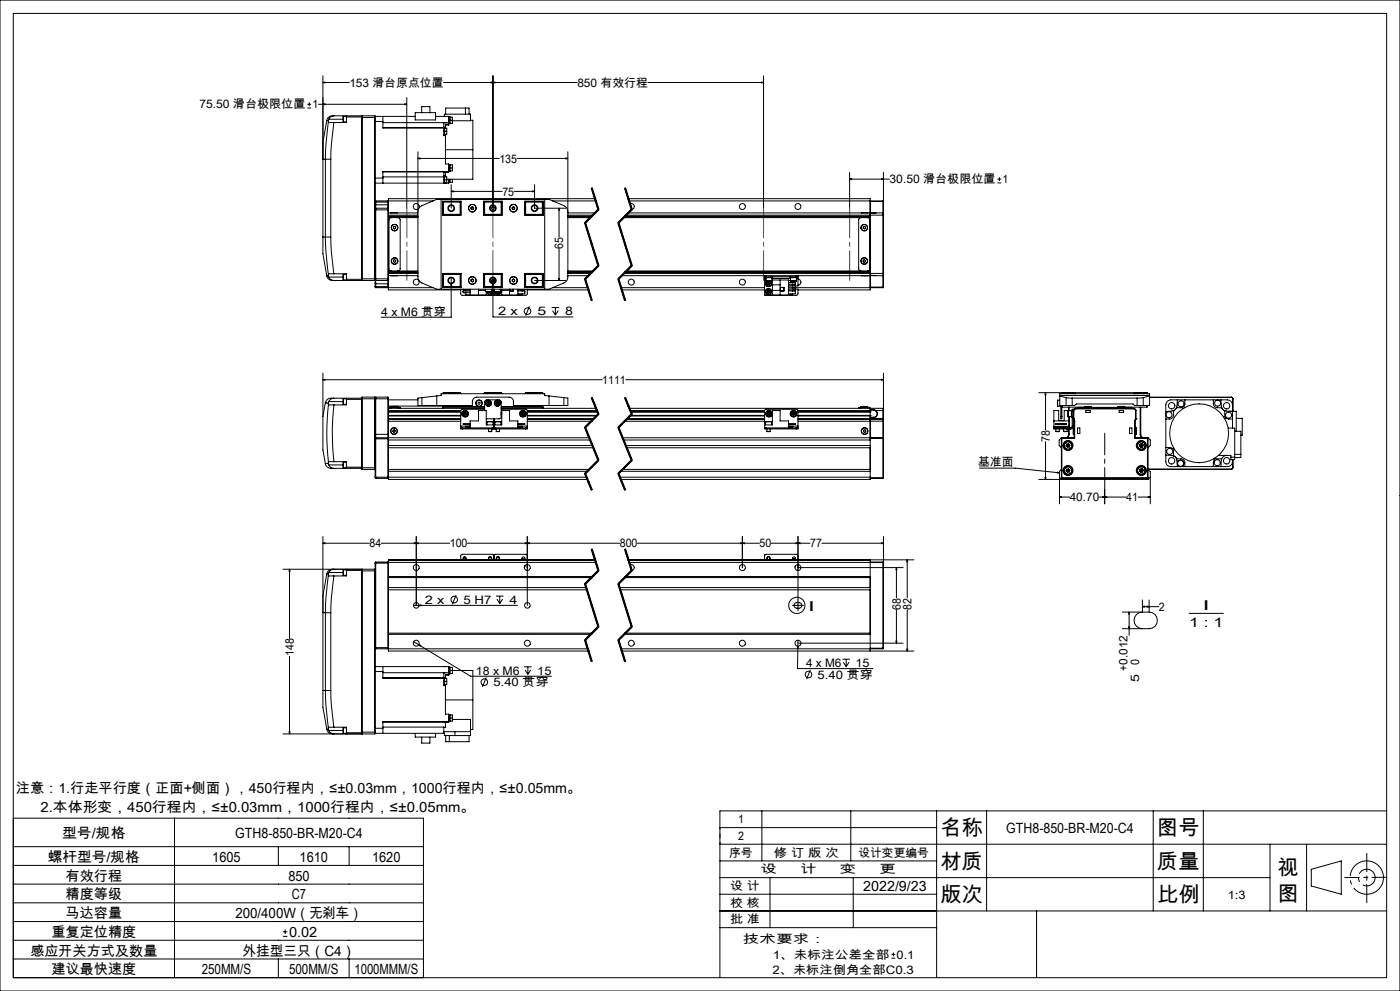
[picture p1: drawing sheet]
<svg xmlns="http://www.w3.org/2000/svg" width="420mm" height="297mm" viewBox="0 0 420 297" stroke-linecap="round" stroke-linejoin="round" font-family="sans-serif">
<g fill="none" stroke="#000" stroke-width=".3">
<path d="M0 0h420v297h-420zM4 4h412v289h-412zM92.2 32.4h1.1M92.2 31.3h1.1M92.8 30.7v1.1M95.5 31.3h26.5M96.9 24.7l.6-.1v.3zM96.9 31.3l.6-.2v.3zM96.9 22.7v48.3M96.9 24.7h7.9M98 36.1l-1.1 6.6v5h.7M98 36.1l.5 .1"/>
<path d="M98.5 36.6l-.7 6.6-.2 4.5M98.5 36.6l1.7 .1M98.5 36.2v.4M98.6 35.7l-.1 .5M98.6 35.7h4.3M100.2 36.7l-.8 6.5-.2 4.5M100.2 34.7h-.4a1.75 1.75 0 0 0-1.8 1.4M100.2 34.7l-.8 .2-.8 .8M100.2 34.7h12.2M103 34.9v1.6M103 34.9h.9M103 36.5h.9"/>
<path d="M103.9 34.7v.4M103.9 35.1v1.6h-3.7M103.9 35.1h4.6M108.5 34.7v.1M108.5 34.8v49.2M108.5 34.8v.4M108.5 35.2v48.4M108.5 35.2h4M112.4 34.7v49.4M112.4 34.7l.1 .5M112.5 35.2v48.8M112.5 34.9h12.1"/>
<path d="M112.5 36.4h2.4M114.9 34.9v1.5M114.9 36.4v2h18.2M114.9 38.2h18.2M114.9 36.8h19.7M121.4 31.1l.6 .2-.6 .1zM122 29.2v33.2M124.6 33.8h6.1v2.1h-6.1zM126.5 33.8v-1.8h2.5v1.8M130.7 34.9h3.9v2.6h-1M133.1 24.7h40.1M133.1 39.3v1.3h.5"/>
<path d="M133.1 38.3h.3v2h-.3M133.1 38.4v.9M133.1 39.3h.1M133.1 38.2v.2M133.1 36.8h.1M133.1 36.8v1.3M133.1 34.9h.2v-.7h7.8v2h-5.4M133.1 39.3h.9M133.1 38.1v.1M133.1 38.1h.5M133.4 38.4h.6v.9M133.6 38.1v.3"/>
<path d="M133.7 34.2v-1.8h7v1.8M134 39.3v.9h-.6M134.6 37.2h-1v.9M134.6 35.1h1.1v1M134.6 36.1h1.1M134.8 35.1v2M135 35.1v1.9l-.4 .1M135.7 36.1v.9h-.7M139.6 32.4v1.8M141.1 36.1h.8v8.8M147.3 24.6l.6 .1-.6 .2zM147.9 24.7l.6-.1v.3z"/>
<path d="M147.9 22.7v39.7M194.4 24.7h34.7M228.5 24.6l.6 .1-.6 .2zM229.1 22.7v39.7M97.6 47.7h1.6M97.6 47.7v23.3M99.2 47.7v23.3M112.5 53.4h2.4M114.9 53.4v1.5M114.9 53h18.2M125.4 47.5l.6-.2v.4zM125.4 45.5v37.9l.3 .7 .6 .5 4.7 2.1h33.7l5.1-2.3 .6-1.4v-37.5"/>
<path d="M125.4 47.5h24.4M132.3 59.8v26.9M133.1 51.5h.1M133.1 51.5v1.1M133.1 53v1.9M133.1 52.9l.9 .1v.9M133.1 52.6v.4M133.1 52.6h.5M133.1 53.9h.9M133.4 52.9v2M133.6 40.2v.4M133.6 52.6v.4"/>
<path d="M133.6 40.6v8.5h1v2.4h-19.7M133.6 54.8v.1M133.6 44.9h8.3M134 53.9v.9h-.6M134.6 51.4h-19.7v2M134.6 49.3l.4 .1v1.9h-.4M134.6 51.6h-1v1M134.6 53.7v1.2h-22.1M134.6 50.3h1.1M134.8 49.3v2M134.8 53.7v1M135 49.4h.7v.9"/>
<path d="M135 53.7v1M135.4 57.4l.6-.2v.3zM135.4 55.3v7.1M135.4 57.4h15.3M135.7 50.3v.9h-.7M135.7 53.7v.9l-1.1 .1M141.9 44.9v8.8h-7.9M154.2 57.4h6.2M155.1 47.5h15.3M159.8 57.2l.6 .2-.6 .1zM160.4 55.3v7.1h9.3M163.4 59.8v26.9"/>
<path d="M169.8 47.3l.6 .2-.6 .2zM177.3 56.4l2 6.4M177.5 56.4l2 6.4-4 4 4 12.8-4 4 2 6.4M177.7 56.3l1 3.2M178.5 59.5h-62v3M178.7 59.5l1 3.2zM187.3 56.4l2 6.4M187.5 56.4l2 6.4M187.7 56.3l2 6.4M188.5 59.5h72.6v5M254.9 53.7l.6-.2v.3zM254.9 53.7h11.9"/>
<path d="M254.9 51.7v10.7M264.4 53.5l.6 .2-.6 .1zM265 51.7v12.3M299.3 54.8h1.1M299.3 53.7h1.1M299.8 53.1v1.2M96.9 71v5.1l1.1 6.6M96.9 71h.7M97.6 71h1.6M97.6 71l.2 4.6 .7 6.6M99.2 71l.2 4.5 .8 6.6M112.5 60.6h4"/>
<path d="M112.5 62.9h4M112.5 61.4h4M112.7 62.4v21.7M112.7 60.2v2.2M112.7 62.4h3.7M112.7 60.2h3.7M112.7 62.4l-.2 .1M112.7 60.2l-.2 .2M116.4 62.4v21.7M116.4 60.2v2.2M116.4 62.4l.1 .1M116.4 60.2l.1 .2"/>
<path d="M116.5 62.5v.4M116.5 62.9v20.7M116.5 65.2h8.9M116.5 64.9h8.9M116.5 63.8h8.9M116.5 60.2h13.4M116.5 64.5h8.9M116.5 64.8h8.9M117.2 63.8h2M117.4 65.2l-.7 .6v14.9l.7 .5M118.1 68l.3-.2 .3 .3v.4l-.4 .1-.3-.2zM118.1 78l.4-.1 .2 .2-.1 .4-.3 .1-.3-.3z"/>
<path d="M119.4 65.2l.4 .2 .3 .5v14.7l-.3 .4-.4 .2M125.4 63.5l.3-1.1 .9-.8 4.4-1.8h33.7l4.5 1.8 .8 .8 .4 1.1M132.8 63.8h.1M132.8 60.3h5.5v4.2h-5.5zM132.9 60.6v3.9M132.9 60.6h5.1M133 60.4v4M133 60.4h5.3M133 60.4l-.1 .2M133 64.4h5.3M138 60.6l.2-.2v4l-.2-.2M138 64.2h-5.1l.1 .2"/>
<path d="M138 60.6v3.6M141.4 62.6l.3 .2M141.4 62.2v.4M141.7 62l.3 .2M141.7 62l-.3 .2M142 62.6l-.3 .2M142 62.2v.4M145.1 60.3h5.5v4.2h-5.5zM145.1 60.4h5.5M145.1 64.4h5.5M145.4 60.6v3.6M145.4 60.6l-.2-.2v4l.2-.2"/>
<path d="M145.4 60.6h5M145.4 64.2h5M150.4 60.6l.1-.2v4l-.1-.2M150.4 60.6v3.6M153.7 62.6l.3 .2M153.7 62.2v.4M154 62l.4 .2M154 62l-.3 .2M154.4 62.6l-.4 .2M154.4 62.2v.4M157.4 60.3h5.6v4.2h-5.6zM157.4 60.4h5.3"/>
<path d="M157.4 64.4h5.3M157.7 60.6v3.6M157.7 60.6l-.1-.2v4l.1-.2M157.7 60.6h5.2M157.7 64.2h5.2l-.2 .2M162.7 60.4v4M162.7 60.4l.2 .2M162.9 60.6v3.9M162.9 63.8h.1M165.8 60.2h12.9M167.7 62.4l.2 .6h-.3zM167.7 62.4v8.6"/>
<path d="M167.7 74.6v9.5M170.4 65.2h6.7M170.4 64.9h7M170.4 63.8h8.1M170.4 64.5h7.4M170.4 64.8h7M175.3 66.8l4 12.9M175.7 66.7l4 12.9M179.4 62.7l-4 4M179.4 79.5l-4 4M179.6 62.9l-4 4M179.6 79.8l-4 4"/>
<path d="M185.3 66.8l4 12.9M185.7 66.7l4 12.9M187.1 65.2h74M187.4 64.9h73.7M187.5 64.8h73.6M187.8 64.5h77.1M188.5 63.8h73.5M188.7 60.2h76.2M189 61.1a.9 .9 0 0 1 1.2 .5 .9 .9 0 0 1-.7 1.2M189.4 62.7l-4 4M189.4 79.5l-4 4M189.5 62.8l-4 4 4 12.8-4 4 2 6.4"/>
<path d="M189.6 62.9l-4 4M189.6 79.8l-4 4M258.3 65.2l-.5 .2-.2 .5v14.7l.2 .4 .5 .2M258.4 63.8h2M259 68l.3-.2 .3 .2v.4l-.3 .2-.4-.2zM259 77.9h.4l.2 .3-.1 .3-.3 .1-.3-.3zM260.3 65.2l.4 .1 .2 .5v14.9l-.2 .4-.4 .1M261.1 64.5v17.4M261.1 60.4h3.8M262 63.9h-.9v.6M262 63.8h.8M262 63.8v.1"/>
<path d="M262.8 63.8l-.8 .1M262.8 63.8h2.1M264.9 64.5h.1M264.9 63.8v.7M264.9 63.8l.1 .2M264.9 60.2v.2M264.9 60.2l.1 .1-.1 .1M264.9 60.4v3.4M264.9 64.5v17.4M265 64v.5M265 64.5v17.4M98 82.7a1.84 1.84 0 0 0 2.2 1.4"/>
<path d="M98.5 82.2v.4M98.5 82.6l.1 .4M98.5 82.6l-.5 .1M98.6 83l.8 .9 .8 .2M98.6 83h4.3M100.2 82.1l-1.7 .1M100.2 82.1h3.7v1.6M100.2 84.1h12.2M102.9 83.8h.1M103 82.2l-.1 1.6M103 82.2v1.7M103 82.2h.9"/>
<path d="M103 83.9h.9M103.9 83.7v.4M103.9 83.7h4.6M108.5 84v.1M108.5 83.6v.4M108.5 83.6h8M112.5 84v1.1M112.5 85.1l.2 1.1M112.5 84l-.1 .1M112.5 85.8h4M112.5 83.9l.2 .2M112.5 85.1h4"/>
<path d="M112.7 84.1v2.1M112.7 84.1h3.7M112.7 86.2h3.7M116.4 84.1v2.1M116.5 83.6v.3M116.5 83.9v3h21.7M116.5 81.2h8.9M116.5 81.5h8.9M116.5 82.6h8.9M116.5 86.2h13.4M116.5 81.9h8.9M116.5 81.6h8.9"/>
<path d="M116.5 83.9l-.1 .2M116.5 86l-.1 .2M117.2 82.6l2 .1M119.2 82.7h.1M132.8 82.6h.1M132.8 81.9h5.5v4.2h-5.5zM132.9 81.9v4M132.9 85.9h5.1M132.9 85.9l.1 .1M133 82.1v3.9M133 86h5.3M133 82.1l-.1 .1h5.1"/>
<path d="M133 82.1h5.3M135.4 84.9l.1 .6h-.3zM135.4 83.2v11.9h-21.1M138 82.2l.2-.1v3.9l-.2-.1M138 82.2v3.7M138.2 86.7v1.4l.4 .4 9.4-.1M139 86.7v.2h2M139 87.2v.5h2M139 87.2h2M139.1 87.7h.5M139.8 86.9v.3l-.4-.3-.4 .3M139.8 87.7v.7h1.2"/>
<path d="M141 86.7v1.7h14.4v-1.7M141.4 84.2l.3 .3M141.4 83.9v.3M141.7 83.7l.3 .2M141.7 83.7l-.3 .2M142 84.2l-.3 .3M142 83.9v.3M143.5 86.7v1.7M143.5 87h2.1M145.1 81.9h5.5v4.2h-5.5zM145.1 86h5.5M145.1 82.1h5.5"/>
<path d="M145.4 82.2v3.7M145.4 86v.1M145.4 82.2l-.2-.1v3.9l.2-.1M145.4 82.2h5M145.4 85.9h5M145.6 87.3h.1M145.6 87.3h1.8M145.6 86.7v.6M145.9 87.4v1M146.1 86v.1M146.6 87.4l.1 .3M146.7 87.7l.4 .1"/>
<path d="M147 87.4l-.3 .3M147 87.4l.1 .4M147.1 87.4l.4 .1M147.4 87.3l-1.7 .1M147.4 86.7v.6M147.4 87.2l.1 .3M147.5 84.2h.3M147.5 87.5l-.4 .3M147.6 84.3v.1M147.6 86.7a.88 .88 0 0 1-.2 1.4 .88 .88 0 0 1-1.2-.7M147.6 86.7a.91 .91 0 0 1-.2 1.5 .91 .91 0 0 1-1.3-.8M147.7 84.2h.1"/>
<path d="M147.7 84.2h-.2l.2 .3M147.8 83.9h.5M147.8 83.6v.6M147.9 84.9l.1 .6h-.3zM147.9 83.2v11.8h24M148.2 83.8v.5M148.2 86.7v1.7M148.3 87.3l1.8 .1M148.3 87.3h1.8M148.3 86.7v.6M148.5 87.4l.2 .5M148.7 87.9a.9 .9 0 0 0 1.2 .1 .9 .9 0 0 0 .2-1.2 .9 .9 0 0 1-.2 1.3 .9 .9 0 0 1-1.2-.2z"/>
<path d="M148.9 87.4l.1 .3M149 87.7l.4 .1M149.3 87.4l-.3 .3M149.7 86v.1M149.8 87.4v.2M149.8 87.6l-.4 .2M149.8 87.6l-.4-.2v.4M150.1 87.4h.1M150.1 86.7v.6M150.4 82.2l.1-.1v4M150.4 82.2v3.7M150.4 86v.1"/>
<path d="M150.4 85.9l.1 .1M150.5 86.7v1.7M150.5 87h2.4M152.9 86.7v1.7M152.9 86.7v.5h1.1v-.5M153 86.7v.5M153.7 84.2l.3 .3M153.7 83.9v.3M154 83.7l.4 .2M154 83.7l-.3 .2M154.4 84.2l-.4 .3M154.4 83.9v.3"/>
<path d="M155.4 87.2h2M156.6 86.9v.3l.4-.3 .4 .3M156.6 88v.4h-1.2M157.4 87.2v.3M157.4 81.9h5.6v4.2h-5.6zM157.4 86.7v.2h-2M157.4 87.2v.8h-2M157.4 86h5.3M157.4 82.1h5.3M157.7 82.2v3.7M157.7 82.2l-.1-.1v3.9l.1-.1M157.7 85.9h5.2"/>
<path d="M158.2 86.7v1.4l-.4 .4-9.4-.1M158.2 86.9h18.3M158.8 91.8l-1.1 2.8M160.4 84.1h9.3M162.7 82.1v3.9M162.7 82.1l.2 .1h-5.2M162.9 81.9v4M162.9 82.6h.1M162.9 85.9l-.2 .1M165.5 92.2h2.2M165.8 93.1l.8 1.3M165.8 86.2h10.5"/>
<path d="M166.6 92.2v2.2M167.5 93.1l-.9 1.3M167.6 83.5h.3l-.2 .6zM170.4 81.2h7.5M170.4 81.5h7.2M170.4 82.6h6.1M170.4 81.9h6.8M170.4 81.6h7.2M175.3 83.7l2 6.4M175.7 83.6l2 6.4M185.3 83.7l2 6.4M185.7 83.6l2 6.4"/>
<path d="M186.3 86.2h43.1M186.5 82.6h42.9M186.5 86.9h42.9M187.2 81.9h77.7M187.6 81.6h73.5M187.6 81.5h73.5M187.9 81.2h73.2M229.4 83h.5M229.4 82.6h.5M229.4 83v.5M229.4 82.6v.4M229.4 83.5v4.9h7.1v-4.5h-4.9"/>
<path d="M229.4 83.9h.4M229.4 83.5h.4M229.7 83v.2h2v-.2M229.8 84.2h.1M229.8 84.2h1.8M229.8 83.2v1M229.9 82.6v.4M229.9 82.6h9M229.9 83h9M230 85.1l.3 .4M230.1 87.1v.5M230.1 87.1l.9 .5"/>
<path d="M230.1 84.2a.92 .92 0 0 0-.3 1.4 .92 .92 0 0 0 1.5 0 .92 .92 0 0 0-.3-1.4M230.1 87.6l.5 .2M230.2 84.2a.88 .88 0 0 0-.3 1.4 .88 .88 0 0 0 1.4 0 .88 .88 0 0 0-.4-1.4M230.3 84.6h.5M230.3 84.6l-.3 .5M230.3 84.6l.2 .4M230.5 86.9l-.4 .2M230.5 86.9l.5 .2M230.5 86.9l.1 .9M230.5 85l-.2 .5M230.5 85l.3 .4M230.8 84.6l.2 .4"/>
<path d="M230.8 84.6l-.3 .4M230.8 85.4l-.5 .1M231 87.1v.5M231 87.1l-.9 .5M231 87.6l-.4 .2M231 85l-.2 .4M231 85l-1 .1M231.6 84.2h.1M231.6 83.2v1M231.6 83.5h5.5M231.7 83.9v4.5M231.7 87h2.3"/>
<path d="M231.7 85.4h2.3M234 83.9v4.5M234.1 86.1h1.1v1.1h-1.1zM234.1 86.2v1M235.2 86.2v1M236.5 84.7h2.1v.5M236.5 85.5h2.1v.5h-2.1M236.5 86.4h2.1v.5h-2.1M236.5 87.2h2.1M236.5 85.2h2.1M236.5 84h.6M237 83v.2h2v-.2"/>
<path d="M237.1 84.2h.1M237.1 84.2h1.8M237.1 83.2v1M237.2 84.2h1.7M237.8 86.9v.3a.43 .43 0 0 1 .4-.3 .43 .43 0 0 1 .4 .3M237.8 84.2v.5M237.8 86v.4M237.8 88v.4h-1.3M237.8 86.2h27.1M238 84.7h.4M238.6 85.2a.43 .43 0 0 1-.4 .2 .43 .43 0 0 1-.4-.2v.3M238.6 84.9v.2"/>
<path d="M238.6 87.2v.3M238.6 86.7h.8v1.5l-.4 .3-9.4-.1M238.6 87.2v.8h-2.1M238.9 82.6h23.1M238.9 83h.5M238.9 82.6v.4M238.9 83.2v1M238.9 83.5h.5M239.4 83.6a.9 .9 0 0 1 .9 .9 .9 .9 0 0 1-.9 .9M239.4 83v.5M239.4 82.6v.4M239.4 83.5v2.2h-.8"/>
<path d="M258.4 82.6h2M261.1 81.9v5h-21.7M261.1 81.9v.6h.9M261.1 86h3.8M262 82.5l.8 .1M262 82.6h.8M262 82.5v.1M262.8 82.6h2.1M264.9 81.9h.1M264.9 81.9v.7M264.9 86h.1M264.9 86v.2"/>
<path d="M264.9 82.6v3.4M265 81.9v.5M265 82.4l-.1 .2M265 86l-.1 .2M265 82.4v3.6M96.9 113.8l.6-.1v.3zM96.9 111.8v13M96.9 113.8h83.8M100.2 119.3h-.3a1.88 1.88 0 0 0-2.3 1.4M100.2 119.3a1.63 1.63 0 0 0-1.6 1.1M100.2 119.3h8.3M103 119.5l-.1 .9"/>
<path d="M103 119.5v.9M103 119.5h.9M103.9 119.3v.4M103.9 119.7h4.6M103.9 119.7v1.7h-3.7M108.5 119.5h8M108.5 119.7v20.3M108.6 119l-.1 .7M108.6 119v21.7M108.6 119h3.8M112.4 119v21.7M112.4 119l.1 12.3"/>
<path d="M112.7 119v12.2M112.7 119h3.7M112.7 119l-.2 .2M116.4 119v12.2M116.4 119l.1 .5M116.5 119.8h8.9M116.5 119.5v10.7M126.6 119.2l-1.2 .1v2.2h1.2M126.6 119.2v2.3M131 118.7v2.8M132.9 117.9v.1M132.9 117.9h5.3"/>
<path d="M133 117.7h5l.2 .2M133 117.7v.3M133 117.7l-.1 .2M138.2 117.9v.1M145.2 117.9l.2-.2h5l.1 .2M145.2 117.9h5.3M145.2 117.9v.1M150.5 117.9v.1M157.6 117.9h5.3M157.6 117.9v.1M162.7 117.7h-5l-.1 .2M162.7 117.7v.3"/>
<path d="M162.7 117.7l.2 .2M162.9 117.9v.1M164.7 118.7l-1.3-.2v-.5h-31.1v.5l-5.7 .7M164.7 118.7v2.8M164.7 118.7l4.5 .5M169.2 119.2l1.2 .1v2.2h-1.2M169.2 119.2v2.3M177.4 119.3l2 4.9M177.5 119.2l2 4.9-4 4 4 9.8-4 4 2 4.9M177.7 119.1l1 2.5M187.4 119.3l2 4.9M187.5 119.2l2 4.9-4 4 4 9.8-4 4 2 4.9"/>
<path d="M187.7 119.1l2 4.9M187.7 113.8h77.3M264.4 113.7l.6 .1-.6 .2zM265 111.8v13.7M313.7 117.7l.1 .6h-.3zM313.7 117.7v11.2M317.3 119.9v1.8M317.3 119.9h.6M317.9 118.5h27M317.9 118.7l1.9 .5M318.6 117.9h4M318.6 117.9v.1"/>
<path d="M318.6 117.9l.1-.2v.3M319.8 119.2l1.9 .1M319.8 119.2v2.3M321.7 119.3h19.4M321.7 119.3v2.2M322.6 117.9l-.2-.2v.3M322.6 117.9v.1M340.3 117.9h3.9M340.3 117.9l.1-.2v.3M340.3 117.9v.1M341.1 119.3v2.2M343 119.2l-1.9 .1"/>
<path d="M343 119.2v2.3M344.1 117.7h-32.5M344.1 117.7l.1 .2M344.1 117.7v.3M344.2 117.9v.1M344.9 119h24.5M344.9 119.1h24.5M344.9 118.7l-1.9 .5M353.2 119.8l-.2 2.4M355.5 119.8v1.4l-.4 .6 .2 .4M364 119.8v1.2a1.21 1.21 0 0 0 1.2 1.2h1.3M365.1 119.8h-13.9a1.51 1.51 0 0 0-1.5 1.6v2.7"/>
<path d="M365.4 119.8h2.8a1.57 1.57 0 0 1 1.5 1.6v6.9M366.3 119.8l.2 2.4M369.4 119l.5 .5M369.4 119.1l.4 .4M369.4 119v.1M369.8 119.5h.1M369.8 119.5v3.8M369.9 119.5v3.8M96.9 124.8v10.1l.7 4.1M97.6 139a2 2 0 0 0 2.6 1.4M97.6 120.7h.1M97.6 120.7l.9 .1"/>
<path d="M97.6 120.7l-.7 4.1M97.6 139h.1M98.5 120.8v.4M98.5 138.8l.1 .5M98.5 138.8l-.9 .2M98.5 121.2l1.7 .2M98.5 121.2a75.3 75.3 0 0 0 0 17.3M98.5 138.5v.3M98.6 120.4l-.1 .4M98.6 139.3l.7 .9 .9 .2M98.6 120.4h4.3M98.6 139.3h4.3"/>
<path d="M100.2 121.4a73.4 73.4 0 0 0 0 17M100.2 138.4l-1.7 .1M100.2 138.4h3.7v1.6M102.9 139.3l.1 .9M102.9 120.4l.1 .8M103 138.5l-.1 .8M103 139.3v.9M103 138.5v.8M103 120.4v.8M103 138.5h.9M103 121.2h.9M112.5 131.3v11.9l.2 .2"/>
<path d="M112.5 131.6h4M112.5 130.2h4M112.7 131.2h3.7M112.7 131.2v12.2M112.7 131.2l-.2 .1M116.4 131.2v12.2M116.4 131.2l.1 .1M116.5 130.2v1M116.5 131.2v12.5h59.7M116.5 131.9h60.5M116.5 133.5h61.2M116.5 134.2h61.5"/>
<path d="M116.5 131.2h60.2M116.5 122.4h28.9M116.5 123.4h21.7M116.5 124.6h21.7M116.5 123.5h21.7M116.5 124.5h21.7M116.5 123h21.7M116.5 125.5h21.7M116.5 126.3h21.7M116.5 123.3h21.7M116.5 125.7h21.7M116.5 121.7h16.4"/>
<path d="M117.4 121.9h2M117.4 122.1h2.7v.3M117.4 122.1h-.7v.3M117.4 121.9v.5M117.4 122.1h1.9M117.9 128.9l.4-.1 .3 .3-.1 .4-.4 .1-.3-.3zM119.4 121.9v.5M126.6 121.5h15.1v-1.1a1.33 1.33 0 0 1 1.4-1.4h9.6a1.33 1.33 0 0 1 1.3 1.4v1.1h15.2M132.9 121.5v.9M133 121.8l-.1 .2h12.5M133 121.8h12.4M133 121.5v.3"/>
<path d="M138.2 128.2v.3h.5M138.2 128.2h.5M138.2 127.7v.5M138.2 127.7h2.8M138.7 128.5h9M138.7 128.2h9M138.7 128.2v.3M139.1 124.1l.3 .4M139.2 123.6l-.1 .5M139.2 123.6l.3 .4M139.5 124l-.4 .1M139.5 124l-.1 .5"/>
<path d="M139.5 124l.4 .4M139.7 123.5l-.5 .1M139.7 123.5l.3 .4M139.7 123.5l-.2 .5M139.9 124.4l-.5 .1M140 123.9l-.1 .5M140 123.9l-.5 .1M141 128.2v-2.1h2.5v-3.1h2.4v4.3h4.6v-4.3h2.4v3.1h2.5v2.1M141 127.8h-1.2v.2h1.2M141 127h-2l2 .1M145.4 122.7h-7l-.2 .3v4.7M145.4 123v-2.6l.4-.5 3.9-.1 .6 .5 .1 4.7-.2 .3-.4 .2h-3.9"/>
<path d="M146 120.9h.5M146 120.9l.3 .4M146.1 126.4h1.8M146.1 126.4v.9M146.3 120.4l-.3 .5M146.3 120.4l.2 .5M146.3 121.3h.5M146.5 129.3h1M146.5 128.5v.8M146.5 120.9l.3 .4M146.5 120.9l-.2 .4M146.8 120.4l.2 .4"/>
<path d="M146.8 120.4h-.5M146.8 120.4l-.3 .5M147 120.8l-.2 .5M147 120.8l-.5 .1M147.5 128.5v.8M147.7 128.2h1M147.7 128.5h.5M147.7 128.2v.3M147.9 126.4h-1.8M147.9 126.4v.9M148.2 128.5h.5M148.2 125.5v3"/>
<path d="M148.5 126.4v.9M148.5 126.4h.1M148.5 126.4h.2M148.7 126.4h1.6M148.7 128.5h9M148.7 128.2h9M148.7 128.2v.3M148.7 120.9l.3 .4M148.7 120.9h.5M148.9 129.3h1M148.9 128.5v.8M148.9 120.4l-.2 .5"/>
<path d="M148.9 120.4l.3 .5M149 121.3h.5M149.2 120.9l-.2 .4M149.2 120.9l.3 .4M149.4 120.4l.3 .4M149.4 120.4h-.5M149.4 120.4l-.2 .5M149.7 120.8l-.2 .5M149.7 120.8l-.5 .1M149.9 128.5v.8M150.3 126.4v.9M150.4 123.4l.1 .5-.1 .6"/>
<path d="M150.4 122.7h7.6l.2 .3v4.7M150.4 123.6v.7M150.4 123.8v.4M150.4 122.4h28.4M150.4 121.8h12.3M155.4 127.8h1.2v.2h-1.2M155.4 127h2l-2 .1M155.4 127.7h2.8M156.4 123.8l.1 .5M156.4 123.8l.5 .2M156.5 124.3l.4 .2M156.8 123.5l-.4 .3"/>
<path d="M156.8 123.5l.5 .2M156.8 123.5l.1 .5M156.9 124l-.4 .3M156.9 124v.5M156.9 124l.4 .2M157.3 123.7v.5M157.3 123.7l-.4 .3M157.3 124.2l-.4 .3M157.7 128.2h.5M157.7 128.2v.3M158.2 128.2v.3h-.5M158.2 127.7v.5"/>
<path d="M158.2 123.4h21M158.2 124.6h20.9M158.2 123.5h21M158.2 124.5h20.9M158.2 123h20.9M158.2 125.5h19.9M158.2 126.3h19.2M158.2 123.3h21M158.2 124.6h20.8M158.2 125.7h19.7M162.7 121.8l.2 .2h-12.5M162.7 121.5v.3"/>
<path d="M162.9 121.5v.9M175.4 128.2l4 9.8M175.7 128l4 9.9M178.7 121.6l1 2.4zM179.4 124l-4 4M179.4 137.8l-4 4M179.6 124.2l-4 4M179.6 138.1l-4 4M185.4 128.2l4 9.8M185.7 128l4 9.9M186.8 131.2h78.1M187 131.9h74.1"/>
<path d="M187.4 126.3h42M187.7 133.5h73.4M187.9 125.7h41.5M188 134.2h73.1M188.1 125.5h41.3M188.8 122.4h76.1M189 124.6h40.4M189.1 124.6h40.3M189.1 123h40.3M189.1 124.5h40.3M189.2 123.4h40.2M189.2 123.3h40.2"/>
<path d="M189.2 123.5h40.2M189.4 124l-4 4M189.4 137.8l-4 4M189.6 124.2l-4 4M189.6 138.1l-4 4M229.4 128.2h.5M229.4 127.3h2.3v-4.3h2.3v3.1h2.5v2.1M229.7 126.4v.9M229.7 126.4h.1M229.8 126.4h-.1M229.8 126.4h1.6M229.9 128.2v.3"/>
<path d="M229.9 128.5h9M229.9 128.2h9M230 129.3h1M230 128.5v.8M230.3 124.2l.4 .3M230.3 123.7v.5M230.3 123.7l.4 .3M230.7 124l-.4 .2M230.7 124l.4 .3M230.8 123.5l-.5 .2M230.8 123.5l.4 .3M230.8 123.5l-.1 1"/>
<path d="M231 128.5v.8M231.1 124.3l-.4 .2M231.2 123.8l-.1 .5M231.2 123.8l-.5 .2M231.4 126.4h.1M231.5 126.4v.9M236.5 127.8h1.3v.2h-1.3M236.5 127h2.1l-2.1 .1M236.5 127.7h2.9M237.6 123.8v.5M237.6 123.8l.5 .2M237.6 124.3l.5 .2"/>
<path d="M238 123.5l-.4 .3M238 123.5l.5 .2M238 123.5l.1 .5M238.1 124v.5M238.1 124l.4 .2M238.5 123.7v.5M238.5 123.7l-.9 .6M238.5 124.2l-.4 .3M238.9 128.2h.5M238.9 128.2v.3M239.4 123h21.7M239.4 123.3l21.7 .1"/>
<path d="M239.4 127.7v-4.5l-.3-.5h-9.3l-.4 .3v5.5h.5M239.4 128.2v.3h-.5M239.4 127.7v.5M239.4 123.4h21.7M239.4 124.6h21.7M239.4 123.5h21.7M239.4 124.5h21.7M239.4 125.5h25.5M239.4 125.7h21.7M258.3 121.9h2M258.3 121.9v.5M258.3 122.1h1.9"/>
<path d="M259.2 128.8l.4 .1 .2 .3-.3 .3h-.3l-.2-.4zM260.3 122.1h.6v.3M260.3 122.1h-2.7v.3M260.3 121.9v.5M261.1 124.6h-21.7M261.1 123v2.7M261.1 125.7v18h-74.9M261.1 123.4h.1M261.1 124.6h.1M261.1 131.3h3.8M261.1 125.2h.9M261.1 125.1h.9"/>
<path d="M261.1 125.7h3.8M261.1 122.9h.9M262 122.8h-.9v-.4v.6M262 122.9l.7 .2M262 122.8l.8 .2M262 122.8v.1M262 125.1v.1M262.7 123.1a1.08 1.08 0 0 1 .4 1.2 1.08 1.08 0 0 1-1.1 .8M262.8 123a1.18 1.18 0 0 1 .4 1.4 1.18 1.18 0 0 1-1.2 .8M262.8 123h2.1M262.8 123l-.1 .1M264.9 131.2v.1"/>
<path d="M264.9 131.2l.1 .1h-.1M264.9 122.4v.6M264.9 122.4l.1 .1v.5h-.1M264.9 125.5h.1M264.9 125.5v.2M264.9 126.2h.1M264.9 125.7v.5M264.9 123v2.5M264.9 126.2v5M264.9 131.3v11.9M264.9 126.2l-25.5 .1M265 125.6l-.1 .1"/>
<path d="M265 125.5v.1M265 125.6v.6M265 126.2v17M313.7 132.4v11.3M316.1 128.2h.5M316.2 126.1h4.5M316.3 127.8h4.3v.2h-4.3zM316.6 127l.8 .1zM316.6 128.5h1.3M316.6 128.2h4.6M316.6 128.2v.3M316.8 129.3h1"/>
<path d="M316.8 128.5v.8M317.3 121.7h.9M317.7 127l.6 .1zM317.8 128.5v.8M317.9 128.5h1M317.9 128.2v.3M318.2 124.8v.7h.4v-.7M318.2 124.8h.4M318.2 121.5v3.3M318.4 131.3h.2M318.4 131.3v11.9M318.6 131.3h3.8"/>
<path d="M318.6 121.5v3.3M318.6 131.3v11.9M318.6 121.8l.1 .2M318.6 127l.5 .1zM318.7 122h6.7M318.7 121.5v.5M318.9 128.5h2.3M318.9 128.2v.3M319.1 129.3h1M319.1 128.5v.8M319.4 127l.6 .1zM319.8 121.5h1.9"/>
<path d="M319.8 121.5h-1.9v-3.5h27v3.5h-1.9M319.8 133.7l.5 .4M320 133.1l-.2 .6M320 133.1l.4 .4M320.1 128.5v.8M320.4 123.1v1.8zM320.4 124.8h.1M320.4 133.5l.4 .4M320.4 133.5l-.1 .6M320.4 124.9h1M320.6 130.2a1.02 1.02 0 0 1-1 1M320.6 130.2h.1"/>
<path d="M320.6 133l.4 .4M320.6 133l-.6 .1M320.6 133l-.2 .5M320.6 122v1M320.6 128.5v1.7M320.7 123v.1M320.7 124.9v3.3M320.7 130.2l-.5 1M320.7 122v1.1M320.7 128.5v1.7M320.8 133.9l-.5 .2M321 133.4l-.2 .5"/>
<path d="M321 133.4l-1.2 .3M321.2 128.2v.3M321.4 123.1l-2.1-.1v3h-1.7v-3h-1.4l-.1 5.5h.5M321.7 123h-.3v2h.3M321.7 127.7l-.5 .5M321.7 127.7h.3M321.7 121.5h.7l.5-.4h17l.5 .4h.7M321.7 123.2h.3M321.7 123.2v4.5M322 128.2v2M322 128.2h.1M322 125.5l.2 .8"/>
<path d="M322 125.5h.1M322 127.7a.84 .84 0 0 1-.8 .8M322 123v-.3h-.3v.5M322 125.5h.2M322 123h.2M322 125.5l.1 .2M322 130.2h.2M322 128.2h.2M322 123v4.7M322.1 125.7l.1 .5M322.2 125.5v.1M322.2 123v2.5"/>
<path d="M322.2 128.2h.1M322.2 125.6l.2 .6M322.2 125.6l-.1 .1M322.2 128.2v2M322.2 130.1v.1M322.2 126.2h.2M322.2 131.2l.2 .1M322.2 131.2h-3.8l-.7 .7v1.6l.7 .7M322.2 126.2v5M322.4 126.2v5.1M322.7 122.4v.2M322.7 122.6l-.5 .4"/>
<path d="M322.7 122.4l-.4 .1-.3 .5M322.7 122.4h17.4M322.7 122.6h17.4M323.3 128.3h.7v1.6h-.7zM324.1 122.1h-.7v.3M324.1 122.1h14.6M324.1 122.1v.3M325.4 121.9h2M325.4 121.9v.1M325.4 122h2M325.8 123h1.3v.6h-1.3zM327.4 122l-.1 .1"/>
<path d="M327.4 121.9v.1M335.4 121.9h2M335.4 122l.1 .1M335.4 122h2M335.4 121.9v.1M335.7 123h1.4v.6h-1.4zM337.4 122v.1M337.4 122h6.7M337.4 121.9v.2M338.7 122.1h.7v.3M338.7 122.1v.3M338.8 128.3h.8v1.6h-.8z"/>
<path d="M340.1 122.6l.5 .4M340.1 122.4v.2M340.1 122.4l.5 .2 .2 .4M340.4 126.2h.2M340.4 131.3h3.8M340.4 126.2v5.1M340.6 130.1v.1M340.6 131.2l-.2 .1M340.6 131.2h3.8l.7 .7v1.6l-.7 .7M340.6 126.2v5M340.6 128.2h.1M340.6 125.6l.1 .1"/>
<path d="M340.6 125.6l-.2 .6M340.6 128.2v2M340.6 130.2h.2M340.6 128.2h.2M340.6 125.5v.1M340.6 125.5h.2M340.6 123h.2M340.6 123v2.5M340.7 125.7l-.1 .5M340.8 128.2v2M340.8 125.5h.1M340.8 125.5l-.2 .8"/>
<path d="M340.8 125.5l-.1 .2M340.8 123v2.5M341.1 121.5h1.9M341.8 133.7l.4 .4M342 133.1l-.2 .6M342 133.1l.8 .8M342.1 130.2l.2 .6 .4 .4M342.1 130.2h.1M342.1 122v8.2M342.2 130.2a1.09 1.09 0 0 0 1.1 1M342.2 122v8.2M342.6 133l-.6 .1"/>
<path d="M342.6 133l.4 .4M342.6 133l-.4 1.1M342.8 133.9l-.6 .2M343 133.4l-.2 .5M343 133.4l-1.2 .3M344.1 121.5v.5M344.2 131.3h.2M344.2 121.5l-.1 .5M344.2 131.3v11.9M344.4 131.3v11.9M349.7 134.1l1.7 .1 .4 .3 .3-.2M349.7 124.5v13.9a1.45 1.45 0 0 0 1.5 1.4h2.8"/>
<path d="M349.7 136.4l2.4 .2M352 136.6a2.91 2.91 0 0 1 1.2 3v.2M352.1 123.1v1.3a1.21 1.21 0 0 1-1.2 1.2h-1.2M352.1 136.6l.9 .9h1.3a1.14 1.14 0 0 1 1.2 1.2v1.1M352.1 123.1l-2.4 .2M352.4 134.7l-.3 .2v1.7M352.4 122.9l-.3 .2M353 122.2l-.9 .9M353 122.2h1.7l.2 .2M353 122.2l-.2 .3M364.1 137.5l.2 .3-.3 .8v1.2M364.6 137.2l.1 .3h1.8"/>
<path d="M366.5 137.5l-.2 2.3M366.5 122.2l.9 .9M366.5 122.2l.2 .4M367.1 122.9l.3 .2M367.4 125.4l.3-.2 .6 .4h1.4M367.4 123.1v1.7l-.3 .2M367.4 123.1l2.3 .2M368 136.5a1.64 1.64 0 0 0-1.5 1M368.4 128.3h2v9.5h-1.1v-1.3h-3.7M368.7 123.3h2.2v6M369.3 137h1.1M369.7 137.8a1.63 1.63 0 0 1-1.5 2h-13.9"/>
<path d="M369.8 137.8v2.4M369.9 137.8v2.4M370.4 129.3h1.9v7.8h-1.9M370.4 136.2h1.9M370.9 125.4h1.8v5h-.4M100.2 140.4h8.3M103 140.2h.9M103.9 140v.4M103.9 140h4.6M108.5 140l.1 .7M108.5 140.2h4M108.6 140.7h3.8"/>
<path d="M112.5 142.9h4M112.5 140.6l-.1 .1M112.7 143.4h3.7M116.5 143h59.4M116.5 140.7h60.3M116.5 141.2h59.7M116.5 143.2l-.1 .2M175.4 142l2 4.9M175.7 141.9l2 4.9M185.4 142l2 4.9M185.7 141.9l2 4.9M185.9 143h75.2"/>
<path d="M186.2 141.2h74.9M186.8 140.7h74.3M261.1 143.2h3.8M261.1 143.4h3.8M264.9 143.2v.2M264.9 143.2h.1M265 143.2l-.1 .2M293.9 140.3h10.7l13.3 1.4M313.5 143.1h.3l-.1 .6zM317.3 141.5l.6 .2-.7 .1zM317.9 149l.6-.2v.3zM317.9 149h3"/>
<path d="M317.9 143l.6 .7M318.4 143.2h.2M318.4 143.2l.2 .2M318.4 140.7l-.5 .5v9.8M318.6 143.2v.2M318.6 143.2h25.6M318.6 143.4h25.6M319.8 141.1l.5 .5M320 140.6l-.2 .5M320 140.6l.8 .8M320.4 141l-.1 .6M320.4 141l-.6 .1"/>
<path d="M320.6 140.5l.4 .4M320.6 140.5l-.6 .1M320.6 140.5l-.2 .5M320.8 141.4l-.5 .2M321 140.9l-.2 .5M321 140.9l-.6 .1M323.1 143.4l-.4 .3M329.7 149h8.2M330.8 148.8l.6 .2-.6 .1zM331.4 149l.6-.2v.3zM331.4 146.6v4.4M339.7 143.4l.4 .3"/>
<path d="M341.4 149h3.7M341.8 141.1l.4 .5M342 140.6l-.2 .5M342 140.6l.4 .4M342.4 141l-.2 .6M342.4 141l.4 .4M342.4 141l-.6 .1M342.6 140.5l.4 .4M342.6 140.5l-.6 .1M342.6 140.5l-.2 .5M342.8 141.4l-.6 .2M343 140.9l-.2 .5"/>
<path d="M343 140.9l-.6 .1M344.2 143.2h.2M344.2 143.2v.2M344.4 143.2l-.2 .2M344.4 140.6h25M344.5 148.8l.6 .2-.6 .1zM345.1 143l-.7 .7h-32.8M369.4 140.7h-25l.7 .7v9.6M369.4 140.6v.1M369.8 140.2l-.4 .4M369.8 140.2h.1M369.9 140.2l-.5 .5"/>
<path d="M86.9 170.6v20.8M86.9 170.6l.1 .6h-.3zM96.9 162.8l.6-.1v.2zM96.9 160.8v46.1M96.9 162.8h13.9M98 172l-1.1 6.6v5h.7M98 172h.5M98.5 172.5l-.7 6.6-.2 4.5M98.5 172.5l1.7 .1M98.5 172v.5M98.6 171.6a1.68 1.68 0 0 1 1.6-1 1.82 1.82 0 0 0-2.2 1.4M98.6 171.6l-.1 .4"/>
<path d="M98.6 171.6h4.3M100.2 172.6l-.8 6.5-.2 4.5M103 170.8v1.6M103 170.8h.9M103 172.4h.9M103.9 170.6v.4M103.9 171v1.6h-3.7M103.9 171h4.6M108.5 170.6v.1M108.5 170.7v49.1M108.5 170.7v.4M108.5 171.1v48.3"/>
<path d="M108.5 171.1h4M112.4 170.6v49.4M112.4 170.6h-27.5M112.4 170.6l.1 .1M112.5 168.8h4M112.7 168.4l-.2 .2v50.8M112.7 168.4v26M112.7 168.4h3.7M116.4 168.4v26M116.4 168.4l.1 .2M116.5 172.8h61.3M116.5 173.1h60.9"/>
<path d="M116.5 168.6h62.2M116.5 167.9h62M116.5 176.8h59.5M124.3 162.7l.6 .1-.6 .1zM124.9 162.8l.6-.1v.2zM124.9 160.8v20.6M134.9 162.8h-20.5M136.8 178.3l-1.1 2.8M139 167.2v.2M139 167.5h.8M139.1 167h.5M139.8 167.2v.2"/>
<path d="M146.9 167.8a.5 .5 0 0 1-.3-.8 .5 .5 0 0 1 .8 0 .5 .5 0 0 1-.2 .8M148 166.2h.4M148.2 166.2v1.6M148.8 178.6h2.3M149.1 179.5l.8 1.4M149.2 167.8a.5 .5 0 0 1-.2-.8 .5 .5 0 0 1 .8 0 .5 .5 0 0 1-.3 .8M149.9 178.6v2.3M150.8 179.5l-.9 1.4M156.6 167.2v.2M156.6 167.5h.8M157.4 169.6l-.1 .3M157.4 167.2v.2"/>
<path d="M157.4 169.6v.2M157.6 162.7l.6 .1-.6 .1zM158.2 166.6l-.5-.5h-9l-.5 .5-.5-.5h-9l-.5 .4v1.3M158.2 162.8l.6-.1v.2zM158.2 160.8v20.6M175.3 175.1l4 12.8M175.7 174.9l4 12.9M175.9 176.1h-59.4M177.3 164.6l2 6.5M177.5 164.6l2 6.4-4 4 4 12.8-4 4 2 6.5M177.7 164.5l1 3.2M178.5 167.8h-62v27.3h60"/>
<path d="M178.7 167.7l1 3.2zM179.4 170.9l-4 4M179.6 171.1l-4 4M185.3 175.1l4 12.8M185.7 174.9l4 12.9M185.8 176.1h75.3M185.9 162.8h-45.7M186.1 176.8h75M187.3 164.6l2 6.5M187.4 173.1h73.7M187.5 164.6l2 6.4M187.7 164.5l2 6.4"/>
<path d="M187.7 172.8h73.4M188.5 167.8h85.7M188.5 167.9h72.6M188.7 168.6h72.4M189 169.3a.88 .88 0 0 1 1.2 .5 .88 .88 0 0 1-.7 1.2M189.4 170.9l-4 4M189.5 171l-4 4 4 12.8-4 4 2 6.5M189.6 171.1l-4 4M191.2 162.8h36.6M222.1 162.7l.6 .1-.6 .1zM222.7 162.8l.6-.1v.2zM222.7 160.8v9.3"/>
<path d="M229.4 166.6l.5-.5h9l.5 .5M229.6 166.2h-.2v1.6M230.4 167.8a.5 .5 0 0 1-.3-.8 .5 .5 0 0 1 .8 0 .5 .5 0 0 1-.2 .8M231.4 162.8h11.6M237.8 167.2v.2M237.8 167.5h.8M238.6 169.6l-.1 .3M238.6 167.2v.2M238.6 169.6v.2M238.8 162.7l.6 .1-.6 .1zM239.4 160.8v19M239.4 162.8l.6-.1v.2z"/>
<path d="M239.4 170.1h31.5M246.6 162.8h18.4M261.1 167.8v27.3M261.1 168.6h3.8M261.1 168.4h3.8M264.4 162.7l.6 .1-.6 .1zM264.9 168.4l.1 .2h-.1M264.9 168.4v.2M264.9 168.6v25.7M265 160.8v33.5M268.9 170.1l.2 .6h-.3zM268.9 170.1v9.1"/>
<path d="M272.2 167.8l.1 .6h-.3zM272.2 167.8v11.4M342.7 179.8v3.6a2.49 2.49 0 0 0-2.5 2.5 2.49 2.49 0 0 0 2.5 2.5M344.7 179.8v3.6M86.9 196.7v23.3M97.6 183.6h1.6M97.6 183.6v23.3M99.2 183.6v23.3M112.5 199.8h2.4M112.5 194h4M112.5 194.3l.2 .1M112.7 194.4h3.7"/>
<path d="M114.9 199.8v1.5M114.9 199.8h19.7v2.6h-1M116.5 194.4h59.8M116.5 190.1h60.8M116.5 189.8h61.1M116.5 194.3l-.1 .1M124 181.4h31.2M124.1 192.3l1.5 .9M125.6 193.2l.6 .2-.1 .3zM125.6 193.2l15.6 9.5h24.2M125.7 181.4l.6-.1v.3zM133.1 199.8h.3"/>
<path d="M133.4 199.8h.1M134.6 200h.4v1.9h-.4M134.8 200v1.9M157.2 199.8h2.3M158.4 199.8v2.3M175.3 191.9l2 6.4M175.7 191.8l2 6.4M179.4 187.7l-4 4M179.6 188l-4 4M185.3 191.9l2 6.4M185.7 191.8l2 6.4M186.3 194.4h78.6"/>
<path d="M186.5 195.1h87.7M187.3 190.1h73.8M187.6 189.8h73.5M189.4 187.7l-4 4M189.6 188l-4 4M238.4 180.8l1.3-.2a.83 .83 0 0 1 .9 .8 .83 .83 0 0 1-.9 .9 1.18 1.18 0 0 1-1.4-.6zM238.5 181.4h1.7M239.4 193.7l.1 .6h-.3zM239.4 193.7l-.1 6.7h22.6M239.4 180.6v1.7M239.4 191.9v1.8M239.4 192.8h31.5"/>
<path d="M252.7 197.6h2.3M253 198.5l.9 1.3M253.9 197.6v2.2M254.7 198.5l-.8 1.3M261.1 194.3h3.8M264.9 194.3v.1M264.9 194.3h.1M265 194.3l-.1 .1M268.8 192.2h.3l-.2 .6zM268.9 182.7v10.1M272 194.5h.3l-.1 .6zM272.2 182.7v12.4"/>
<path d="M336.7 183.4h8M338.6 187.8h.3l-.2 .6zM338.7 183.4l.2 .6h-.3zM338.7 183.4v7M342.7 181.8l.6-.2v.4zM342.7 181.8h4.9M344.1 181.6l.6 .2-.6 .2zM344.7 183.4a2.49 2.49 0 0 1 2.5 2.5 2.49 2.49 0 0 1-2.5 2.5h-8M356.8 183.8h10.2M86.7 219.4h.3l-.1 .6zM96.9 206.9v5l1.1 6.6M96.9 206.9h.7"/>
<path d="M97.6 206.9l.2 4.6 .7 6.5M97.6 206.9h1.6M98 218.5a1.81 1.81 0 0 0 2.2 1.5l-.2-.1a1.58 1.58 0 0 1-1.4-1M98.5 218v.5M98.5 218.5l.1 .4M98.5 218.5h-.5M98.6 218.9h4.3M99.2 206.9l.2 4.5 .8 6.5M100.2 217.9l-1.7 .1M100.2 217.9h3.7v1.7M103 218.1v1.7M103 219.8h.9"/>
<path d="M103 218.1h.9M103.9 219.6v.4M103.9 219.6h4.6M108.5 219.8v.2M108.5 219.4v.4M108.5 219.4h4M112.4 220h-27.5M112.5 219.4l-.1 .6M112.5 201.3h2.4M112.5 218.3h2.4M114.9 201.3v2l18.5-.1v2h-.3M114.9 218.3v1.5"/>
<path d="M114.9 203.1h18.2M114.9 217.9h18.2M114.9 201.6h19.7M124.6 219.8v1.1h6.1v-1.1M133.1 204.2v1.3h.5M133.1 203.1v1.1M133.1 201.6h.1M133.1 201.6v1.5M133.1 201.6v.1M133.1 217.9v1.9M133.1 204.2h.9M133.1 219.3h8"/>
<path d="M133.1 203h.5M133.4 203.3h.6v.9M133.6 205.1v.4M133.6 203v.3M133.6 205.5v8.5h1v2.3M133.6 209.8h8.3M134 204.2v.9h-.6M134.6 216.3l-19.7 .1M134.6 214.2h.4v2h-.2M134.6 200.9h7.3v8.9M134.6 216.5h-1v1.5l-.5-.1M134.6 202.1h-1v.9"/>
<path d="M134.6 216.3h-19.7v2M134.6 215.2h1.1M134.8 214.2v2h-.2M135 214.3h.7v.9M135 200h.7v1.9h-.7M135.7 215.2v.9h-.7M135.7 215.6h5.4v4.8h-7.8v-.6h-20.8M136.5 219.3v1.1M141.9 209.8v8.8h-.8M145.9 203l-1.2 2.8M157.5 200.8l.9 1.3M159.2 200.8l-.8 1.3"/>
<path d="M243.1 200.7l-1.1 2.8M126.5 220.9v1.8h2.5v-1.8M133.7 220.4v1.9h7v-1.9M134.8 220.4v1.9M4 245.2h123v47.8M4 253.7h123M4 259.4h123M52.4 245.2v47.8M83.5 253.7v5.7M104.7 253.7v5.7M216 253h200M216 248h65"/>
<path d="M216 258h65M228.6 243v15M255.2 243v15M281 243v50M296 243v30M346 243v30M361 243v30M381 253v20M392 253v20M416 243h-200v50M4 265h123M4 270.6h123"/>
<path d="M4 276.2h123M84.9 279.3h1.3M85.5 278.6v1.3M216 278h65M216 273h200M216 263h165M216 268h65M231 263v15M256 263v15M311 273v20M393.4 260.5l9-2.5v10l-9-2.5zM4 281.8h123"/>
<path d="M4 287.4h123M83.5 287.4v5.6M84.9 280.6h1.3M104.7 287.4v5.6M267.4 287.2h1.2M267.4 286h1.2M268 285.5v1.1"/>
<circle cx="118.4" cy="78.2" r=".94"/>
<circle cx="118.4" cy="68.2" r="1"/>
<circle cx="118.4" cy="68.2" r=".95"/>
<circle cx="118.4" cy="78.2" r=".99"/>
<circle cx="124.9" cy="61.9" r=".9"/>
<circle cx="135.4" cy="62.4" r="1.01"/>
<circle cx="135.4" cy="62.4" r=".84"/>
<circle cx="141.7" cy="62.4" r="1.14"/>
<circle cx="141.7" cy="62.4" r="1.12"/>
<circle cx="147.9" cy="62.4" r=".99"/>
<circle cx="147.9" cy="62.4" r=".82"/>
<circle cx="147.9" cy="62.4" r=".4"/>
<circle cx="154" cy="62.4" r="1.12"/>
<circle cx="154" cy="62.4" r="1.14"/>
<circle cx="160.4" cy="62.4" r="1.01"/>
<circle cx="160.4" cy="62.4" r=".84"/>
<circle cx="222.7" cy="61.9" r=".91"/>
<circle cx="239.4" cy="61.9" r=".9"/>
<circle cx="259.3" cy="78.2" r="1.01"/>
<circle cx="259.3" cy="78.2" r=".95"/>
<circle cx="259.3" cy="68.2" r="1"/>
<circle cx="259.3" cy="68.2" r=".94"/>
<circle cx="124.9" cy="84.6" r=".89"/>
<circle cx="135.4" cy="84.1" r=".84"/>
<circle cx="135.4" cy="84.1" r="1.01"/>
<circle cx="141.7" cy="84" r="1.14"/>
<circle cx="141.7" cy="84.1" r="1.12"/>
<circle cx="147.9" cy="84" r=".99"/>
<circle cx="147.9" cy="84.1" r=".82"/>
<circle cx="147.9" cy="84.1" r=".41"/>
<circle cx="154" cy="84.1" r="1.12"/>
<circle cx="154" cy="84" r="1.14"/>
<circle cx="158.3" cy="93.2" r=".99"/>
<circle cx="160.4" cy="84.1" r=".84"/>
<circle cx="160.4" cy="84.1" r="1.01"/>
<circle cx="189.4" cy="84.6" r=".89"/>
<circle cx="222.7" cy="84.5" r=".91"/>
<circle cx="230.5" cy="87.4" r=".87"/>
<circle cx="230.6" cy="87.4" r=".9"/>
<circle cx="118.2" cy="129.2" r="1"/>
<circle cx="118.2" cy="129.2" r=".96"/>
<circle cx="139.5" cy="124" r=".9"/>
<circle cx="139.5" cy="124" r=".99"/>
<circle cx="139.5" cy="124" r=".87"/>
<circle cx="143.7" cy="120.8" r=".99"/>
<circle cx="143.7" cy="120.8" r=".33"/>
<circle cx="143.7" cy="120.9" r=".9"/>
<circle cx="146.5" cy="120.8" r=".9"/>
<circle cx="146.5" cy="120.9" r=".87"/>
<circle cx="149.2" cy="120.9" r=".87"/>
<circle cx="149.2" cy="120.8" r=".9"/>
<circle cx="156.9" cy="124" r=".9"/>
<circle cx="156.9" cy="124" r=".87"/>
<circle cx="156.9" cy="124" r="1"/>
<circle cx="230.7" cy="124" r=".91"/>
<circle cx="230.7" cy="124" r=".88"/>
<circle cx="230.7" cy="124" r="1"/>
<circle cx="238" cy="124" r=".9"/>
<circle cx="238.1" cy="124" r=".87"/>
<circle cx="238.1" cy="124" r="1"/>
<circle cx="259.4" cy="129.2" r="1"/>
<circle cx="259.4" cy="129.2" r=".95"/>
<circle cx="320.4" cy="133.5" r="1.13"/>
<circle cx="320.4" cy="133.5" r="1.16"/>
<circle cx="320.4" cy="133.5" r="1.5"/>
<circle cx="320.4" cy="133.5" r="1.33"/>
<circle cx="342.4" cy="133.5" r="1.17"/>
<circle cx="342.4" cy="133.5" r="1.51"/>
<circle cx="342.4" cy="133.5" r="1.13"/>
<circle cx="342.4" cy="133.5" r="1.34"/>
<circle cx="350.7" cy="124.3" r=".92"/>
<circle cx="350.9" cy="135.3" r=".91"/>
<circle cx="351.5" cy="138.1" r=".97"/>
<circle cx="351.5" cy="121.6" r=".96"/>
<circle cx="354.2" cy="138.9" r=".98"/>
<circle cx="354.2" cy="138.9" r=".92"/>
<circle cx="354.3" cy="121" r=".91"/>
<circle cx="359.7" cy="129.9" r="8.8"/>
<circle cx="365.2" cy="138.7" r=".92"/>
<circle cx="365.3" cy="120.8" r=".91"/>
<circle cx="368" cy="121.6" r=".95"/>
<circle cx="368" cy="138.1" r=".97"/>
<circle cx="368.6" cy="124.4" r=".92"/>
<circle cx="320.4" cy="141" r="1.13"/>
<circle cx="320.4" cy="141" r="1.16"/>
<circle cx="320.4" cy="141" r="1.32"/>
<circle cx="320.4" cy="141" r="1.5"/>
<circle cx="342.4" cy="141" r="1.33"/>
<circle cx="342.4" cy="141" r="1.51"/>
<circle cx="342.4" cy="141" r="1.13"/>
<circle cx="124.9" cy="170.1" r=".89"/>
<circle cx="136.3" cy="179.7" r="1"/>
<circle cx="139.4" cy="167.3" r=".42"/>
<circle cx="147" cy="167.3" r=".41"/>
<circle cx="149.4" cy="167.3" r=".4"/>
<circle cx="157" cy="167.3" r=".4"/>
<circle cx="158.2" cy="170.1" r=".89"/>
<circle cx="222.7" cy="170.1" r=".9"/>
<circle cx="230.5" cy="167.3" r=".4"/>
<circle cx="238.2" cy="167.3" r=".4"/>
<circle cx="239.4" cy="170.1" r=".89"/>
<circle cx="124.9" cy="192.8" r=".9"/>
<circle cx="124.9" cy="181.4" r=".82"/>
<circle cx="158.2" cy="192.8" r=".9"/>
<circle cx="158.2" cy="181.4" r=".82"/>
<circle cx="189.4" cy="192.8" r=".9"/>
<circle cx="222.7" cy="192.8" r=".91"/>
<circle cx="239" cy="181.4" r="2.45"/>
<circle cx="239.4" cy="192.8" r=".9"/>
<circle cx="145.3" cy="204.4" r=".99"/>
<circle cx="242.5" cy="202.2" r=".98"/>
</g>
<path d="M412.4 262.3a2.5 2.5 0 0 0-4.1-1.1 2.5 2.5 0 0 0 1 4.2 2.5 2.5 0 0 0 3.2-2.9l-.1-.2" fill="none" stroke="#000" stroke-width=".3" stroke-dasharray="30.5 1.3 1.3 1.3" stroke-dashoffset="24.5" stroke-linecap="butt"/>
<path d="M414.8 261.5a5 5 0 0 0-8.3-2 5 5 0 0 0 2.2 8.3 5 5 0 0 0 6.2-6l-.1-.3" fill="none" stroke="#000" stroke-width=".3" stroke-dasharray="30.5 1.3 1.3 1.3" stroke-dashoffset="16.7" stroke-linecap="butt"/>
<g fill="none" stroke="#000" stroke-width=".3" stroke-dasharray="6.3 1.3 1.3 1.3 5.1">
<path d="M177.5 56.4l2 6.4M187.5 56.4l2 6.4M179.5 62.8l-4 4M179.5 79.6l-4 4M189.5 62.8l-4 4M189.5 79.6l-4 4M175.5 83.6l2 6.4M185.5 83.6l2 6.4M177.5 119.2l2 4.9M187.5 119.2l2 4.9M179.5 124.1l-4 4M179.5 137.9l-4 4"/>
<path d="M189.5 124.1l-4 4M189.5 137.9l-4 4M175.5 141.9l2 4.9M185.5 141.9l2 4.9M177.5 164.6l2 6.4M179.5 171l-4 4M187.5 164.6l2 6.4M189.5 171l-4 4M175.5 191.8l2 6.5M179.5 187.8l-4 4M185.5 191.8l2 6.5M189.5 187.8l-4 4"/>
</g>
<path d="M175.5 66.8l4 12.8M185.5 66.8l4 12.8M175.5 175l4 12.8M185.5 175l4 12.8" fill="none" stroke="#000" stroke-width=".3" stroke-dasharray="6.3 1.3 1.3 1.3 5.1" stroke-dashoffset="4.1"/>
<path d="M175.5 128.1l4 9.8M185.5 128.1l4 9.8" fill="none" stroke="#000" stroke-width=".3" stroke-dasharray="6.3 1.3 1.3 1.3 5.1" stroke-dashoffset="5.5"/>
<path d="M331.4 129.8v16.8" fill="none" stroke="#000" stroke-width=".3" stroke-dasharray="30.5 1.3 1.3 1.3" stroke-dashoffset="24"/>
<path d="M238.6 181.4h-.9M239.4 182.3v.8M239.4 180.6v-.8M240.2 181.4h.9" fill="none" stroke="#000" stroke-width=".3" stroke-dasharray="30.5 1.3 1.3 1.3"/>
<path d="M410 255.7v14.9" fill="none" stroke="#000" stroke-width=".3" stroke-dasharray="30.5 1.3 1.3 1.3" stroke-dashoffset="25"/>
<path d="M403.4 263l12.6-.1" fill="none" stroke="#000" stroke-width=".3" stroke-dasharray="30.5 1.3 1.3 1.3" stroke-dashoffset="26.1"/>
<path d="M216 248v5" fill="none" stroke="#000" stroke-width=".3" stroke-dasharray="30.5 1.3 1.3 1.3" stroke-dashoffset="29.9"/>
<path d="M122.1 84v-21.6M147.9 84v-21.6M229.1 84v-21.6M254.9 84v-21.6" fill="none" stroke="#f00" stroke-width=".3" stroke-dasharray="30.5 1.3 1.3 1.3" stroke-dashoffset="21.6"/>
<g fill="#000">
<path d="M317.3 141.5l.6 .2-.7 .1z"/>
<path d="M147.3 24.6l.6 .1-.6 .2zM96.9 24.7l.6-.1v.3zM264.4 53.5l.6 .2-.6 .1zM254.9 53.7l.6-.2v.3zM228.5 24.6l.6 .1-.6 .2zM147.9 24.7l.6-.1v.3zM264.4 162.7l.6 .1-.6 .1zM239.4 162.8l.6-.1v.2zM344.1 181.6l.6 .2-.6 .2zM342.7 181.8l.6-.2v.4z"/>
<path d="M167.7 62.4l.2 .6h-.3zM167.6 83.5h.3l-.2 .6zM268.9 170.1l.2 .6h-.3zM268.8 192.2h.3l-.2 .6zM272.2 167.8l.1 .6h-.3zM272 194.5h.3l-.1 .6zM338.7 183.4l.2 .6h-.3zM338.6 187.8h.3l-.2 .6z"/>
<path d="M96.9 113.8l.6-.1v.3zM264.4 113.7l.6 .1-.6 .2zM135.4 57.4l.6-.2v.3zM159.8 57.2l.6 .2-.6 .1zM125.4 47.5l.6-.2v.4zM169.8 47.3l.6 .2-.6 .2zM135.4 84.9l-.2 .6h.3zM147.9 84.9l-.2 .6h.3zM96.9 31.3l.6-.2v.3zM121.4 31.1l.6 .2-.6 .1zM96.9 162.8l.6-.1v.2zM124.3 162.7l.6 .1-.6 .1zM125.6 193.2l.5 .5 .1-.3zM239.4 193.7l-.2 .6h.3zM125.7 181.4l.6 .2v-.3z"/>
<path d="M313.5 143.1h.3l-.1 .6zM313.7 117.7l.1 .6h-.3z"/>
<path d="M317.9 149l.6-.2v.3zM330.8 148.8l.6 .2-.6 .1zM331.4 149l.6-.2v.3zM344.5 148.8l.6 .2-.6 .1z"/>
<path d="M124.9 162.8l.6-.1v.2zM157.6 162.7l.6 .1-.6 .1z"/>
<path d="M158.2 162.8l.6-.1v.2zM222.1 162.7l.6 .1-.6 .1z"/>
<path d="M222.7 162.8l.6-.1v.2zM238.8 162.7l.6 .1-.6 .1z"/>
<path d="M86.7 219.4h.3l-.1 .6zM86.9 170.6l.1 .6h-.3z"/>
</g>
<g font-size="6.3">
<text x="282.1" y="250.3">名称</text>
<text x="347.1" y="250.3">图号</text>
<text x="282.1" y="260.3">材质</text>
<text x="347.1" y="260.3">质量</text>
<text x="383.3" y="262.1">视</text>
<text x="383.3" y="269.9">图</text>
<text x="282.1" y="270.3">版次</text>
<text x="347.1" y="270.3">比例</text>
</g>
<g font-size="4.2">
<text x="4.8" y="237.6">注意：1.行走平行度（正面+侧面），450行程内，≤±0.03mm，1000行程内，≤±0.05mm。</text>
<text x="12.2" y="243.3">2.本体形变，450行程内，≤±0.03mm，1000行程内，≤±0.05mm。</text>
<text x="18.6" y="251.3">型号/规格</text>
<text x="70.6" y="251.3">GTH8-850-BR-M20-C4</text>
<text x="301.9" y="249.5">GTH8-850-BR-M20-C4</text>
<text x="14.4" y="258.3">螺杆型号/规格</text>
<text x="19.7" y="263.9">有效行程</text>
<text x="63.7" y="258.3">1605</text>
<text x="86.5" y="263.9">850</text>
<text x="89.9" y="258.3">1610</text>
<text x="111.7" y="258.3">1620</text>
<text x="19.7" y="269.5">精度等级</text>
<text x="87.6" y="269.5">C7</text>
<text x="259" y="267">2022/9/23</text>
<text x="19.7" y="275.2">马达容量</text>
<text x="70.6" y="275.2">200/400W（无刹车）</text>
<text x="15.4" y="280.8">重复定位精度</text>
<text x="86.7" y="280.8">0.02</text>
<text x="9.1" y="286.4">感应开关方式及数量</text>
<text x="72.7" y="286.4">外挂型三只（C4）</text>
<text x="15.5" y="292">建议最快速度</text>
<text x="60.5" y="292">250MM/S</text>
<text x="86.7" y="292">500MM/S</text>
<text x="106.4" y="292">1000MMM/S</text>
</g>
<g font-size="4.1">
<text x="242.5" y="183">I</text>
<text x="360.9" y="182.7">I</text>
<text x="356.8" y="187.9">1 : 1</text>
</g>
<g font-size="3.5">
<text x="104.8" y="26">153 滑台原点位置</text>
<text x="173.2" y="26">850 有效行程</text>
<text x="59.8" y="32.5">75.50 滑台极限位置 1</text>
<text x="149.8" y="48.7">135</text>
<text x="150.7" y="58.6">75</text>
<text x="266.9" y="54.9">30.50 滑台极限位置 1</text>
<text x="169" y="74.6" transform="rotate(-90 169 74.6)">65</text>
<text x="114.4" y="94.6">4 x M6 贯穿</text>
<text x="149.5" y="94.5">2 x</text>
<text x="161.2" y="94.5">5</text>
<text x="169.6" y="94.5">8</text>
<text x="180.7" y="115.1">1111</text>
<text x="314.9" y="132.4" transform="rotate(-90 314.9 132.4)">78</text>
<text x="293.4" y="139.7">基准面</text>
<text x="320.9" y="150.2">40.70</text>
<text x="337.9" y="150.2">41</text>
<text x="110.9" y="164">84</text>
<text x="134.9" y="164">100</text>
<text x="185.9" y="164">800</text>
<text x="227.8" y="164">50</text>
<text x="243.1" y="164">77</text>
<text x="127.5" y="180.9">2 x</text>
<text x="139" y="180.9">5 H7</text>
<text x="152.9" y="180.9">4</text>
<text x="270.2" y="182.7" transform="rotate(-90 270.2 182.7)">68</text>
<text x="273.4" y="182.7" transform="rotate(-90 273.4 182.7)">82</text>
<text x="347.7" y="183.1">2</text>
<text x="88.2" y="196.7" transform="rotate(-90 88.2 196.7)">148</text>
<text x="142.8" y="202.2">18 x M6</text>
<text x="161.2" y="202.2">15</text>
<text x="241.8" y="199.9">4 x M6</text>
<text x="245.3" y="203.4">5.40 贯穿</text>
<text x="256.7" y="199.9">15</text>
<text x="338.3" y="201" transform="rotate(-90 338.3 201)">+0.012</text>
<text x="341.8" y="199.2" transform="rotate(-90 341.8 199.2)">0</text>
<text x="148" y="205.7">5.40 贯穿</text>
<text x="341.8" y="204.5" transform="rotate(-90 341.8 204.5)">5</text>
<text x="221.4" y="246.8">1</text>
<text x="221.4" y="251.8">2</text>
<text x="218.8" y="256.8">序号</text>
<text x="232.2" y="256.8">修 订 版 次</text>
<text x="257.5" y="256.8">设计变更编号</text>
<text x="228.2" y="261.8">设</text>
<text x="240.1" y="261.8">计</text>
<text x="252" y="261.8">变</text>
<text x="263.9" y="261.8">更</text>
<text x="219.1" y="266.7">设 计</text>
<text x="368.3" y="269.3">1:3</text>
<text x="219.1" y="271.7">校 核</text>
<text x="219.1" y="276.7">批 准</text>
<text x="222.9" y="282.7">技术要求：</text>
<text x="231.8" y="287.3">1、未标注公差全部 0.1</text>
<text x="231.7" y="291.8">2、未标注倒角全部C0.3</text>
</g>
</svg>
